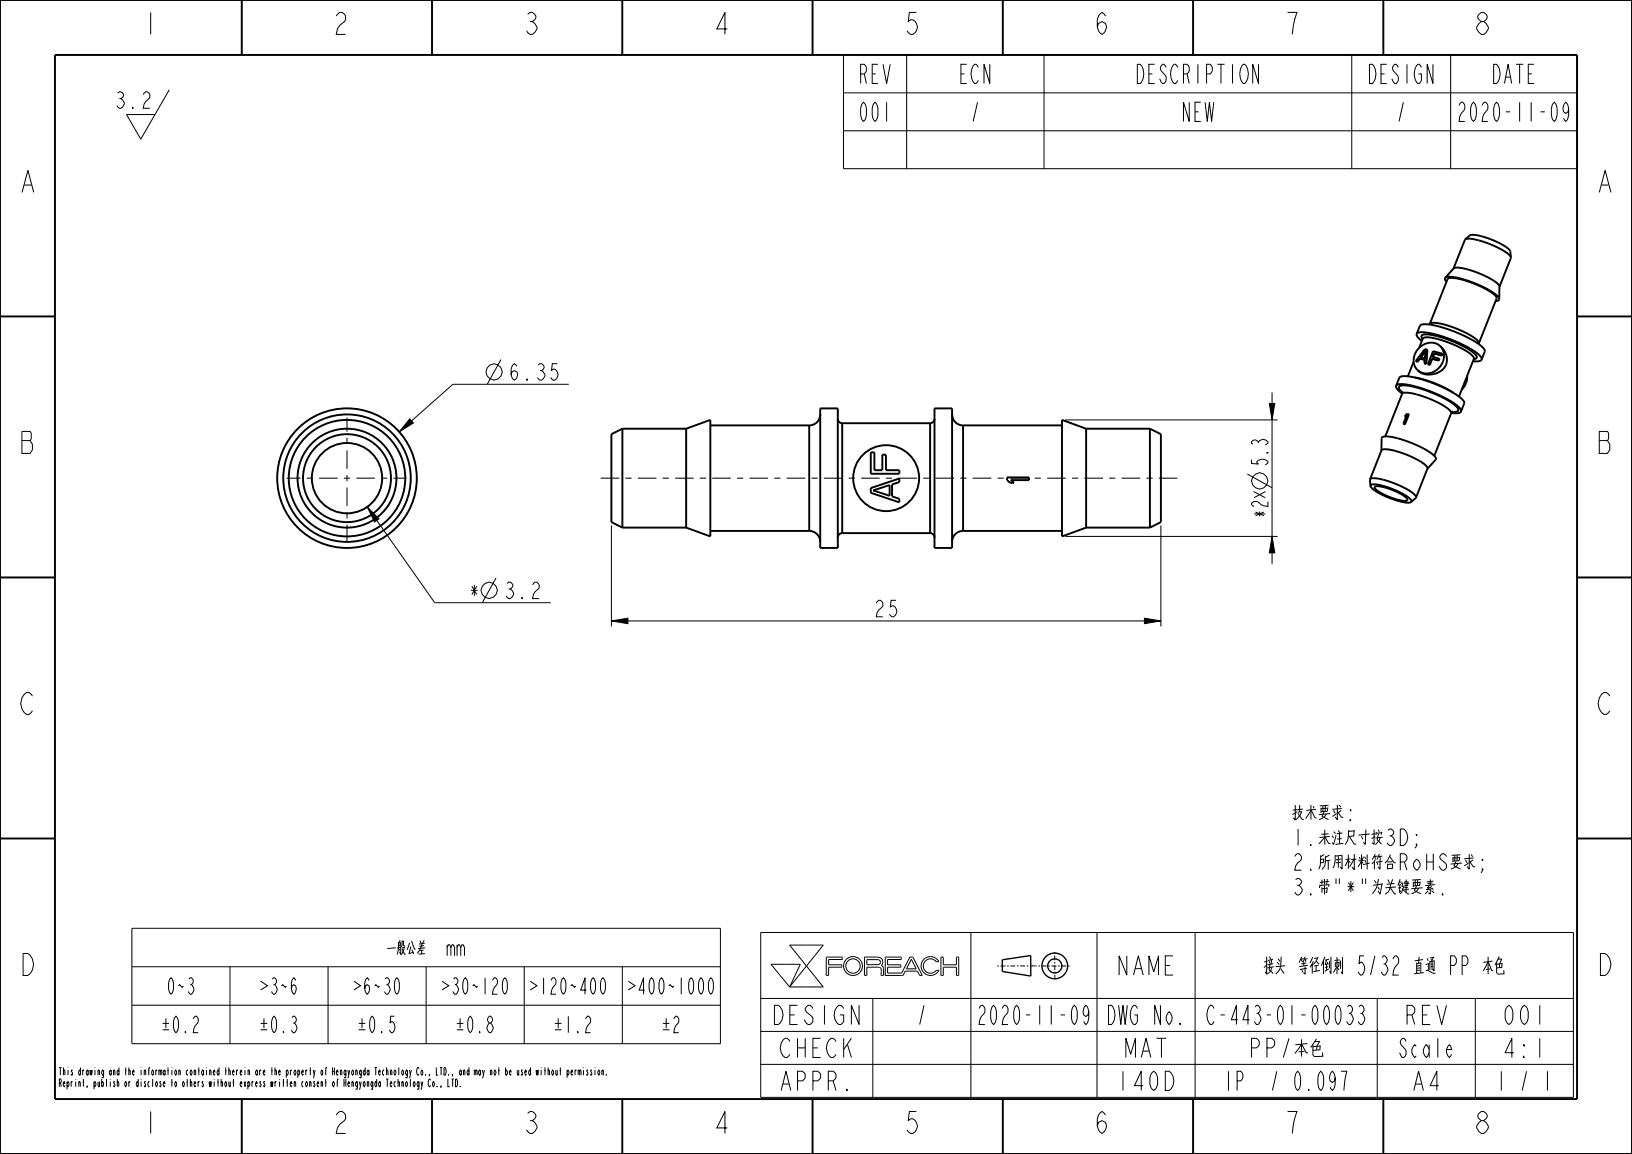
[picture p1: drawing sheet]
<svg xmlns="http://www.w3.org/2000/svg" width="297mm" height="210mm" viewBox="0 0 297 210" stroke-linecap="round" stroke-linejoin="round" font-family="sans-serif">
<g fill="none" stroke="#000" stroke-width=".18">
<path d="M21.4 17l.3-.3a.69 .69 0 0 1 .8 .8l-.5 .5a.9 .9 0 0 1 .6 1 .9 .9 0 0 1-.9 .7l-.4-.5M21.7 18h.3M24.1 19.5l.2 .2h-.2zM26.1 17.2l.4-.5h.3l.5 .5a1.16 1.16 0 0 1-.8 1.3l-.3 .5-.1 .7h1.2M30.8 16.3l-5.2 9-2.6-4.5h5.2M153.5 10h133.5v20.7h-133.5zM153.5 16.9h133.5M165 10v20.7M190 10v20.7M207 11.7a.96 .96 0 0 1 1 .9 2.6 2.6 0 0 1-.5 2.6h-.5zM229 11.7v3.5l-1-3.5v3.5M246 10v20.7"/>
<path d="M264 10v20.7M265.5 19.2l.4-.6h.3a1.25 1.25 0 0 1-.3 2l-.2 .6-.2 .9h1.1M285.5 19.8l-.2 .6-.3 .2a1.24 1.24 0 0 1 0-2 2.91 2.91 0 0 1 0 3.5l-.4-.6M153.5 23.8h133.5M74.6 76.2l.6 .8-2.5 1.6zM91.2 65.4l-2.5 4.5M101.4 66.2h-.9l-.1 1.2 .3-.2a1.01 1.01 0 0 1 .9 1 1.01 1.01 0 0 1-.9 1l-.5-.5M103.5 69.9h-21.1l-9.7 8.7M193.9 76.4h38.6M231 73.4h1l-.5 3zM231.5 71.4v31.2M66.8 92.2l2.2 2.2-.8 .6z"/>
<path d="M66.8 92.2l12.3 17.5h21.1M111.3 95.6v18.4M193.9 97.6h38.6M211.3 95.6v18.4M227 86.3l4.5 2.5M231.5 97.6l.5 3h-1zM90.3 105.2l-2.5 4.5M111.3 113l3-.5v1zM111.3 113h100M208.3 112.5l3 .5-3 .5zM24 168.9h107.1v21h-107.1zM24 175.9h107.1"/>
<path d="M41.9 175.9v14M59.7 175.9v14M77.6 175.9v14M81.4 172.4l.2-.5h.2l.3 .5v1.5M95.4 175.9v14M113.3 175.9v14M138.4 169.7h147.9v30h-147.9zM140.3 175.5h5.3l-1.9 4.1zM143.7 172h6.1l-3 3.8zM146.8 175.8l3 3.8h-6.1M146.8 175.8l-3.1 3.8M150.8 177.5v-1.5h2.4v-.4h-2.4v-1h2.4l.1-.4h-2.9v3.3h.4"/>
<path d="M157.8 174.6l2.1 .1 .3 .1v.4l-.4 .3h-2zM157.8 177.5v-1.5h1.9l.4 .1 .2 .2 .1 1.2h.4M160.8 177.5v-1.3l-.4-.5 .2-.6-.2-.7-.7-.2h-2.3l-.1 3.3h.5M164.3 177.5h.1M165.9 174.6l.8 1.7h-1.7zM166.1 174.2h-.5l-1.5 2.9h-2.6v-1.1h2.4v-.4h-2.4v-1h2.5v-.4h-2.9v3.3h3.2M166.1 174.2h.1M166.1 174.2l1.7 3.3h-.4l-.4-.8h-2.3l-.4 .8M170.4 175l-.7-.5h-.8l-.6 .5-.3 .8 .3 .8 .6 .4h.8l.7-.4M170.4 176.6h.1M170.4 175h.1M170.4 176.6h.4"/>
<path d="M170.4 175h.5l-.4-.5-.5-.3-.7-.1-.7 .1-.5 .4-.3 .5-.2 .5 .1 .7 .5 .8 1 .4 1-.2 .7-.7M170.8 176.6h.1M171.2 174.2h.5v1.4h2.4v-1.4h.4v3.3h-.4v-1.5h-2.4v1.5h-.5zM176.7 169.7v30M199.6 169.7v30M217.5 169.7v30M24 182.9h107.1M50.7 195.1h.3l-.1-.4a.68 .68 0 0 0 0 1l.1-.3M52.1 195.1l.2-.4a.58 .58 0 0 1-.1 1l-.1-.4M52.1 194.7v1.4M52.8 197.2h.3l-.1-.4a.68 .68 0 0 0 0 1l.1-.3M52.8 194.7v1"/>
<path d="M53.1 194.8l-.2-.1-.1 .3M53.5 197.1l.2-.3 .1 1M53.5 196.8v1M53.7 194.7a.68 .68 0 0 1 0 1 .68 .68 0 0 1 0-1zM54.2 195.1l.2-.4a.58 .58 0 0 1-.1 1l-.1-.4M54.2 194.7v1.4M54.9 195.1h.3l-.1-.4a.68 .68 0 0 0 0 1l.1-.3M55.2 196.9l-.1-.1a.68 .68 0 0 0 0 1l.1-.2M55.6 194.7v1M55.8 196.8a.68 .68 0 0 1 0 1 .68 .68 0 0 1 0-1zM55.9 194.8l-.2-.1-.1 .3M56.3 197.1l.2-.3 .1 1"/>
<path d="M56.3 194.8h.3M56.3 196.8v1M56.5 194.3v1.4M57 194.7l.2 .8-.2 .6M57.3 196.9l-.1-.1-.1 .1a.52 .52 0 0 1 0 .9l-.1-.3M57.4 194.7l-.2 .8M57.7 197.2h.3l-.1-.4a.68 .68 0 0 0 0 1l.1-.3M58.4 197.1l.2-.3 .1 1M58.4 196.8v1M58.6 194.7a.68 .68 0 0 1 0 1 .68 .68 0 0 1 0-1zM59.1 196.9h.3M59.2 194.8h.2"/>
<path d="M59.3 196.4v1.4M59.5 194.4l-.1-.1-.1 .2v1.2M60.7 196.8a.68 .68 0 0 1 0 1 .68 .68 0 0 1 0-1zM61.3 196.9h.2M61.6 196.5l-.1-.1-.1 .2v1.2M81.5 196.4v1.4h.4M82.4 196.4v1.4M82.9 196.4h.2a1.23 1.23 0 0 1 0 1.4h-.2zM83.7 197.6l.1 .2zM101.8 194.8h.3M102 194.3v1.4M103.2 195.1l.2-.4a.58 .58 0 0 1-.1 1l-.1-.4"/>
<path d="M103.2 194.7v1.4M103.9 195.1h.3l-.1-.4a.68 .68 0 0 0 0 1l.1-.3M104.6 194.7v1M104.9 194.8l-.2-.1-.1 .3M105.2 195l.2-.3 .1 1M105.2 194.7v1M105.5 195l.2-.3v1M106.2 194.3v.1M106.2 194.7v1M107 194.8l-.1-.1-.1 .1a.52 .52 0 0 1 0 .9l-.1-.3M107.7 194.8l-.1-.1-.1 .1a.52 .52 0 0 1 0 .9l-.1-.3M108.3 194.3v.1"/>
<path d="M108.3 194.7v1M109 194.7a.68 .68 0 0 1 0 1 .68 .68 0 0 1 0-1zM109.5 195l.2-.3 .1 1M109.5 194.7v1M110.3 195.5l.1 .2zM138.4 181.7h147.9M138.4 187.7h147.9M138.4 193.7h147.9M158.8 181.7v18M178.2 183.5l.4-.6h.2a1.25 1.25 0 0 1-.2 2.1l-.3 .6-.1 .8h1M198.1 184.1l-.1 .6-.4 .3a1.24 1.24 0 0 1 0-2.1 2.91 2.91 0 0 1 0 3.5l-.4-.5M220.9 183.5l-.4-.6a.98 .98 0 0 0-.7 .9 2.6 2.6 0 0 0 .5 2.6h.2l.4-.5"/>
<path d="M247.3 183.2l.3-.3a.78 .78 0 0 1 .6 .7 .78 .78 0 0 1-.4 .8l.3 .3a1.2 1.2 0 0 1-.3 1.7h-.2l-.4-.5M247.6 184.4h.2M250.6 181.7v18M268.5 181.7v18"/>
<circle cx="89.9" cy="67.7" r="1.47"/>
<circle cx="229.2" cy="87.5" r="1.47"/>
<circle cx="89" cy="107.4" r="1.47"/>
<circle cx="155.2" cy="175.8" r="1.31"/>
<circle cx="155.2" cy="175.8" r="1.71"/>
</g>
<path d="M74.6 76.2l.6 .8-2.5 1.6zM231 73.4h1l-.5 3zM66.8 92.2l2.2 2.2-.8 .6zM231.5 97.6l.5 3h-1zM111.3 113l3-.5v1zM208.3 112.5l3 .5-3 .5z" fill="#000"/>
<g fill="none" stroke="#000" stroke-width=".35">
<path d="M0 0h297v210h-297zM10 10h277v190h-277zM44 .1v10M78.6 .1v10M113.2 .1v10M147.9 .1v10M182.5 .1v10M217.1 .1v10M251.7 .1v10M0 57.6h10M260.2 59a2.72 2.72 0 0 1 2.4 0l2.4 .8a9.1 9.1 0 0 1 4.1 2.5v.2M260.2 59l3.2-8.2a3.1 3.1 0 0 1 2.7 .1 14.8 14.8 0 0 1 6.2 3.1l.1 .3-3.3 8.2"/>
<path d="M260.2 59v.1M263 50.5l1.5-1.6a5.3 5.3 0 0 1 3.6 .4 10.6 10.6 0 0 1 4.8 2.7l-.1 2.4M263 50.5a4.5 4.5 0 0 1 3.2 .3 15.7 15.7 0 0 1 6.5 3.3l.1 .3M263 50.5a.55 .55 0 0 0 .2 .8M266.6 43.6a6.6 6.6 0 0 1 4.1 .7 9.5 9.5 0 0 1 4.2 2.5l.1 .1M266.6 43.6l-2.1 5.3M266.6 43.6l.9-.7a6.9 6.9 0 0 1 4.1 .8 6.3 6.3 0 0 1 3.3 2.1l.1 1.1M272.8 54.4a.52 .52 0 0 1-.6 .4M275 46.9l-2.1 5.3M287 57.6h10M113.3 78l-2 1v16l2 1M113.3 78v18"/>
<path d="M113.3 78h11.6M124.9 78l4.4-1.6v21.2l-4.4-1.6M124.9 78v18M129.3 77.4h18M147.3 77.4v19.2M149.3 75.4a2 2 0 0 1-2 2M149.3 74.3h3.2v25.4h-3.2zM152.5 76.2a.8 .8 0 0 0 .8 .8M153.3 77v20M153.3 77h16M169.3 77v20M170.1 76.2a.8 .8 0 0 1-.8 .8"/>
<path d="M170.1 74.3h3.2v25.4h-3.2zM173.3 75.4a2 2 0 0 0 2 2M175.3 77.4h18M175.3 77.4v19.2M197.7 78h11.6M197.7 78l-4.4-1.6v21.2l4.4-1.6M197.7 78v18M209.3 78v18M209.3 78l2 1v16l-2 1M254.1 70.2l.6-1.5a4.2 4.2 0 0 1 3.1 .1 21.1 21.1 0 0 1 8.4 4l.3 .6-.6 1.5M254.1 70.2l.2 .6 .9 .8M254.1 70.2v-.1a4.7 4.7 0 0 1 3.4 .2 20.1 20.1 0 0 1 8.2 4l.2 .6"/>
<path d="M255.2 71.7a2.72 2.72 0 0 1 2.3 0l2.4 .8a9.1 9.1 0 0 1 4.2 2.5v.2M255.2 71.7l-3.1 7.7M255.2 71.2v.5M255.2 71.4h.1M255.2 71.4l-.5-.5a.47 .47 0 0 1-.1-.6 .47 .47 0 0 1 .6-.2 19.3 19.3 0 0 1 9.9 4l.1 .1a.47 .47 0 0 1 .1 .6 .47 .47 0 0 1-.6 .2h-.4M255.4 77.1l.2 .1M255.4 77.1l.3 .1M255.6 77.2h.1M255.7 75.8l.3-.2-.6 1.5M255.9 75.8h-.2M256.3 75.3h-.2l-.3 .2-.1 .3M256.3 75.3l-.7 1.9"/>
<path d="M256.3 75.3l.1 .1-.7 1.8M257.3 65.8l-1.1 2.7M257.5 68.7l2.9 .8a18.1 18.1 0 0 1 4.1 2M257.6 65.7l.3 .1M257.6 65.7l.4 .1M257.8 60.8l.6-1.6a4.7 4.7 0 0 1 3.5 .2 20.1 20.1 0 0 1 8.1 4l.2 .5-.6 1.5M257.8 60.8l.1-.1a4.2 4.2 0 0 1 3.1 .1 21.1 21.1 0 0 1 8.4 4l.2 .6M257.8 60.8l.2 .5 .8 .7M257.9 65.8h.1M258.3 65.2l1 .2-.1 .7M258.3 65.2l-.4 .6M258.3 65.2l.1 .1"/>
<path d="M258.4 65.3l.9 .2M258.4 65.3l-.4 .5M258.9 61.7v-.1a.46 .46 0 0 1-.1-.6 .46 .46 0 0 1 .6-.1 17.8 17.8 0 0 1 9.2 3.7 .42 .42 0 0 1 .1 .5 .42 .42 0 0 1-.5 .3M258.9 61.6l-.6 1.7M258.9 61.6a2.84 2.84 0 0 1 2.5 0l1.9 .6a11.2 11.2 0 0 1 4.9 2.8v.3M259 61.6h-.1M259.2 66.1l.3 .1M259.2 66.1l.4 .1M259.4 64l-.8 1M259.4 63.8l-.1 1.4-.8-.2zM259.5 66.2h.1M259.7 63.6l-.2 2.6"/>
<path d="M259.7 63.6l-.4-.1-1.7 2.2M259.7 63.6l-.1 2.6M259.9 66.3h.2M259.9 66.3l.3 .1M260.1 66.3l.1 .1M260.6 65.2l-.5 1.1M260.6 65.2l1.2 .4M260.6 65.2l.1 .1M260.7 65.3l-.5 1.1M260.7 65.3l1.1 .3M261 64.3l-.3 .6 1.2 .4M261 64.3l1.3 .3"/>
<path d="M261 64.3v.1M261 64.4l1.4 .3M261 64.4l-.2 .6M261.8 65.6h.1M261.9 65.3l-.1 .3M262.3 64.6l.1 .1M262.5 64.3l-1.7-.4-.9 2.4M262.5 64.3l-.2 .3M262.5 64.3l-.1 .4M264.1 75.2l-3.1 7.8M264.4 74.9l-.3 .3M265.9 74.9l-.6 .3-1.2-.1"/>
<path d="M268.2 65.3l-2.7 6.9M268.3 65.3h-.1M269.1 62.5v.1M269.6 65.4l-.4 .3h-1.1M113.3 96h11.6M129.3 96.6h18M147.3 96.6a2 2 0 0 1 2 2M153.3 97a.8 .8 0 0 0-.8 .8M153.3 97h16M158.5 82.3h.6v3.3h1.5v-2.9h.6v2.9h2.5v.6h-5.2zM158.5 88.8l5.2-1.7v.6l-1.4 .5v2.1l1.4 .5v.6l-5.2-1.7zM158.9 89.2l3-.9v1.9z"/>
<path d="M169.3 97a.8 .8 0 0 1 .8 .8M175.3 96.6a2 2 0 0 0-2 2M175.3 96.6h18M183.3 86.9h4v.5h-3.4l.6 .5h-.6l-.6-.5zM197.7 96h11.6M249.3 87.2h.1a5.3 5.3 0 0 1 3.5 .5 10.6 10.6 0 0 1 4.8 2.7v.2M249.3 87.2l2.2-5.3a5.3 5.3 0 0 1 3.5 .5 10.6 10.6 0 0 1 4.8 2.7l-2.1 5.5M249.3 87.2l.1 1.2M249.4 88.4v-.1a2.92 2.92 0 0 1 2.5 .2l.7 .2a9.4 9.4 0 0 1 4.3 2.4l-.1 .3M249.4 88.4a7.5 7.5 0 0 0 4 2.4 5.6 5.6 0 0 0 3.4 .6M250.2 88.6a6.8 6.8 0 0 1 4.1 1 2.6 2.6 0 0 1 1.8 1.4 4.3 4.3 0 0 1-3.2-.5l-.4-.2a3.8 3.8 0 0 1-2.3-1.7zM251.4 82v-2.2a.71 .71 0 0 1 1-.4 17.9 17.9 0 0 1 8.7 3.7l.2 .5-1.5 1.7"/>
<path d="M257.7 90.6l-.9 .8M0 105.1h10M287 105.1h10M0 152.6h10M287 152.6h10M44 200.1v10M78.6 200.1v10M113.2 200.1v10M147.9 200.1v10M182.5 200.1v10M217.1 200.1v10M251.7 200.1v10"/>
<circle cx="63.1" cy="87" r="11.6"/>
<circle cx="63.1" cy="87" r="12.7"/>
<circle cx="63.1" cy="87" r="10.6"/>
<circle cx="63.1" cy="87" r="9"/>
<circle cx="63.1" cy="87" r="8"/>
<circle cx="63.1" cy="87" r="6.4"/>
</g>
<g fill="none" stroke="#000" stroke-width=".25">
<path d="M187.6 173.9v3.7l-5.2-.8v-2.1l5.2-.8"/>
<circle cx="192" cy="175.8" r="2.34"/>
<circle cx="192" cy="175.8" r="1.29"/>
</g>
<path d="M181.5 175.8h6.8M191.9 173.3l.1 5M194.6 175.8h-6.2" fill="none" stroke="#000" stroke-width=".18" stroke-dasharray=".3 .3 .9 .3" stroke-linecap="butt"/>
<!-- layer: 02___PRT_ALL_AXES -->
<path d="M214.3 87h-106" fill="none" stroke="#000" stroke-width=".18" stroke-dasharray="1.1 1.1 3.4 1.1" stroke-dashoffset="2.3" stroke-linecap="butt"/>
<g fill="none" stroke="#000" stroke-width=".35">
<path d="M262.1 63a2.81 2.81 0 0 1 1.1 3.1 2.81 2.81 0 0 1-2.7 2 2.78 2.78 0 0 1-2.5-.7M262.1 63a3.1 3.1 0 0 1 .3 3.2 3.1 3.1 0 0 1-2.7 1.8l-.9-.2-.8-.4M262.1 63a3.1 3.1 0 0 0-4.8 2.3l.1 1.2 .6 .9M267 68.4l-.2 1.3-.8 1.2"/>
<circle cx="161.3" cy="87" r="6"/>
</g>
<path d="M63.1 87v11.5M63.1 87v-11M63.1 87h-11M63.1 87h10.9" fill="none" stroke="#000" stroke-width=".18" stroke-dasharray="1.1 1.1 3.4 1.1" stroke-dashoffset=".6" stroke-linecap="butt"/>
<g font-size="5.2">
<text x="26.1" y="6.3">1</text>
<text x="60.7" y="6.3">2</text>
<text x="95.4" y="6.3">3</text>
<text x="130" y="6.3">4</text>
<text x="164.6" y="6.3">5</text>
<text x="199.2" y="6.3">6</text>
<text x="233.9" y="6.3">7</text>
<text x="268.5" y="6.3">8</text>
<text x="3.8" y="35">A</text>
<text x="290.8" y="35">A</text>
<text x="3.8" y="82.5">B</text>
<text x="290.8" y="82.5">B</text>
<text x="3.8" y="130">C</text>
<text x="290.8" y="130">C</text>
<text x="3.8" y="177.5">D</text>
<text x="290.8" y="177.5">D</text>
<text x="26.1" y="206.3">1</text>
<text x="60.7" y="206.3">2</text>
<text x="95.4" y="206.3">3</text>
<text x="130" y="206.3">4</text>
<text x="164.6" y="206.3">5</text>
<text x="199.2" y="206.3">6</text>
<text x="233.9" y="206.3">7</text>
<text x="268.5" y="206.3">8</text>
</g>
<g font-size="4.6">
<text x="156.7" y="15.2">REV</text>
<text x="174.9" y="15.2">ECN</text>
<text x="208.6" y="15.2">DESCRIPTION</text>
<text x="249.9" y="15.2">DESIGN</text>
<text x="272.1" y="15.2">DATE</text>
<text x="156.7" y="22.1">001</text>
<text x="176.6" y="22.1">/</text>
<text x="215.4" y="22.1">NEW</text>
<text x="254.1" y="22.1">/</text>
<text x="267" y="22.1">2020-11-09</text>
<text x="204" y="177.4">NAME</text>
<text x="225.5" y="177.4">接头 等径倒刺 5/32 直通 PP 本色</text>
<text x="141.8" y="186.4">DESIGN</text>
<text x="166.9" y="186.4">/</text>
<text x="179.6" y="186.4">2020-11-09</text>
<text x="202.6" y="186.4">DWG No.</text>
<text x="222.1" y="186.4">C-443-01-00033</text>
<text x="256.2" y="186.4">REV</text>
<text x="274" y="186.4">001</text>
<text x="143" y="192.4">CHECK</text>
<text x="205.2" y="192.4">MAT</text>
<text x="227.6" y="192.4">PP /本色</text>
<text x="255.3" y="192.4">Scale</text>
<text x="274" y="192.4">4:1</text>
<text x="143" y="198.4">APPR.</text>
<text x="204" y="198.4">140D</text>
<text x="222.9" y="198.4">IP</text>
<text x="230.9" y="198.4">/</text>
<text x="236.1" y="198.4">0.097</text>
<text x="257.3" y="198.4">A4</text>
<text x="272.4" y="198.4">1</text>
<text x="276.6" y="198.4">/ 1</text>
</g>
<g font-size="3.9">
<text x="92.4" y="69.2">6.35</text>
<text x="230.7" y="85" transform="rotate(-90 230.7 85)">5.3</text>
<text x="230.7" y="94.4" transform="rotate(-90 230.7 94.4)">*2×</text>
<text x="85.1" y="108.9">*</text>
<text x="91.5" y="108.9">3.2</text>
<text x="158.9" y="112.2">25</text>
<text x="235" y="149.4">技术要求:</text>
<text x="235" y="153.9">1.未注尺寸按3D;</text>
<text x="235" y="158.4">2.所用材料符合RoHS要求;</text>
<text x="235" y="162.9">3.带&quot;*&quot;为关键要素.</text>
<text x="68.8" y="173.9">一般公差</text>
<text x="83.4" y="173.9">mm</text>
<text x="30.7" y="180.9">0~3</text>
<text x="47.1" y="180.9">＞3~6</text>
<text x="64.2" y="180.9">＞6~30</text>
<text x="80.6" y="180.9">＞30~120</text>
<text x="97" y="180.9">＞120~400</text>
<text x="114.9" y="180.9">＞400~1000</text>
<text x="29.3" y="187.9">±0.2</text>
<text x="47.1" y="187.9">±0.3</text>
<text x="65" y="187.9">±0.5</text>
<text x="82.8" y="187.9">±0.8</text>
<text x="100.7" y="187.9">±1.2</text>
<text x="120" y="187.9">±2</text>
</g>
<g font-size="1.8">
<text x="10.6" y="195.7">This drawing and the information contained therein are the property of</text>
<text x="10.6" y="197.8">Reprint, publish or disclose to others without express written consent of</text>
<text x="60.3" y="195.7">Hengyongda Technology Co., LTD., and may not be used without permission.</text>
<text x="62.4" y="197.8">Hengyongda Technology Co., LTD.</text>
</g>
</svg>
